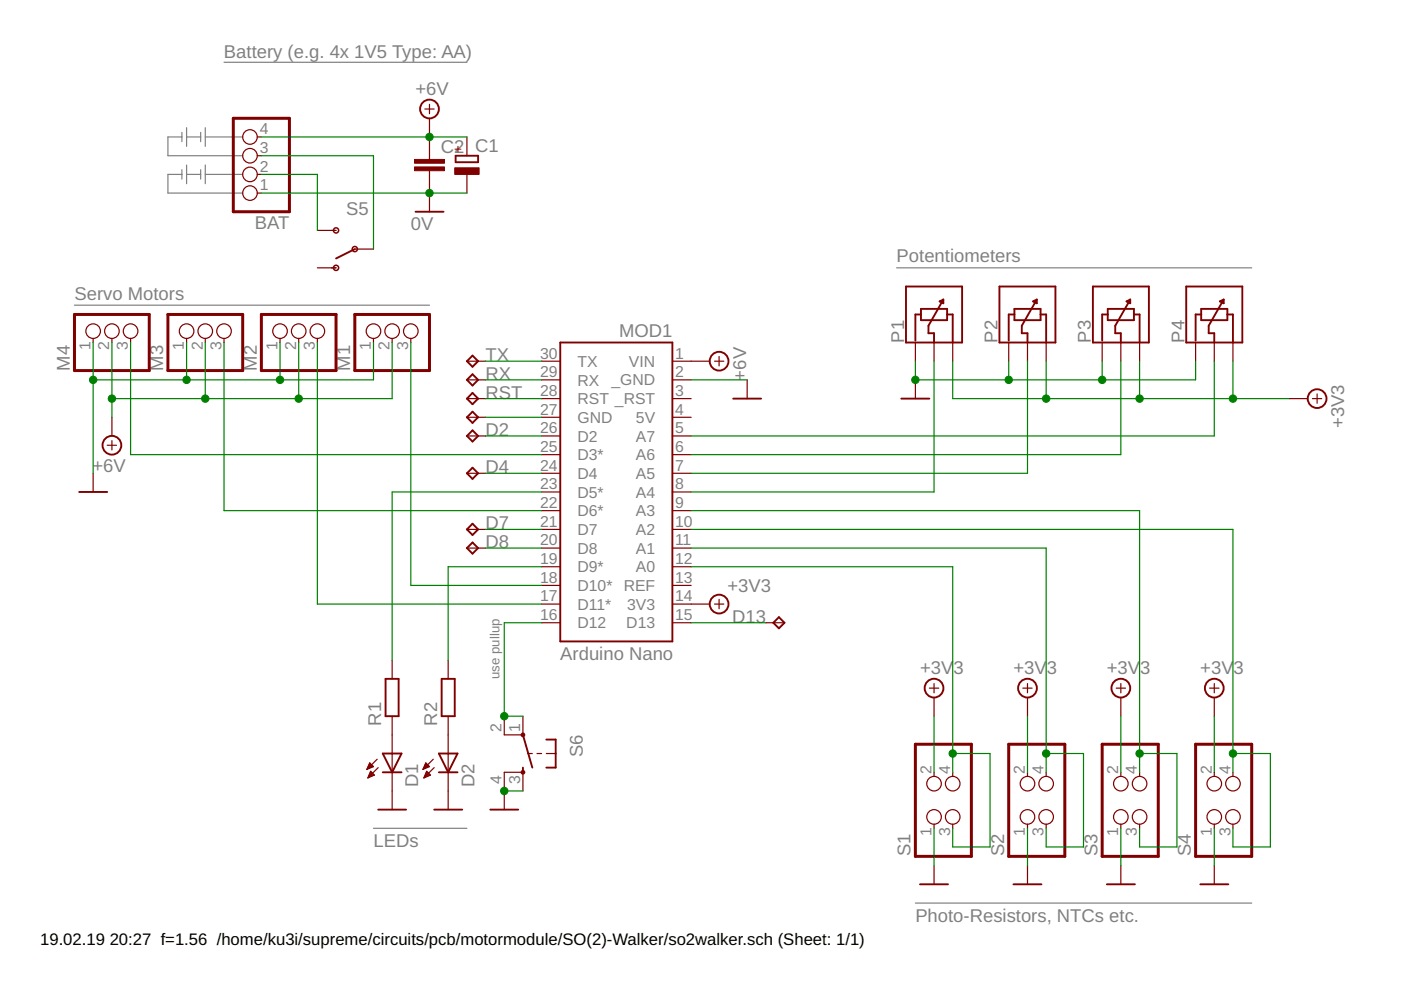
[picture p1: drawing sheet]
<svg xmlns="http://www.w3.org/2000/svg" width="297mm" height="210mm" viewBox="0 0 297 210" stroke-linecap="round" stroke-linejoin="round" font-family="sans-serif">
<g fill="none" stroke="#808080" stroke-width=".25">
<path d="M47.5 13.2h51.5M38.6 28.1v1.9M38.6 36v2M38.6 29h-3v4h15.9M38.6 37h-3v3.9h15.9M39.6 27.1v3.9M39.6 35v3.9M39.6 29h2.9M39.6 37h2.9M42.5 28.1v1.9M42.5 36v2M43.5 27.1v3.9"/>
<path d="M43.5 35v3.9M43.5 29h8M43.5 37h8M190.1 56.8h75.3M15.8 64.7h75.3M79.2 175.6h19.8M194.1 191.5h71.3"/>
</g>
<g fill="none" stroke="#800000" stroke-width=".25">
<path d="M54.5 37h.9M54.5 33h.9M54.5 29h.9M90.1 23.1h2M91.1 22.1v2M91.1 25.1v8.7M91.1 36.2v8.7M99 29v4M99 37v3.9M54.5 40.9h.9M67.3 56.8h3.9M67.3 48.9h3.9"/>
<path d="M75.2 52.8h4M19.7 71.8v.8M23.7 71.8v.8M27.7 71.8v.8M39.6 71.8v.8M43.5 71.8v.8M47.5 71.8v.8M59.4 71.8v.8M63.3 71.8v.8M67.3 71.8v.8M79.2 71.8v.8M83.1 71.8v.8"/>
<path d="M87.1 71.8v.8M99 76.6h4M114.8 76.6h4M142.6 76.6h7.9M151.5 76.6h2M152.5 75.6v2M194.1 72.6v4M198 72.6v4M202 72.6v4M213.9 72.6v4M217.8 72.6v4M221.8 72.6v4"/>
<path d="M233.7 72.6v4M237.6 72.6v4M241.6 72.6v4M253.5 72.6v4M257.5 72.6v4M261.4 72.6v4M22.7 94.4h2M23.7 88.5v3.9M23.7 93.4v2M99 80.5h4M99 84.5h4M99 88.5h4"/>
<path d="M99 92.4h4M114.8 80.5h4M114.8 84.5h4M114.8 88.5h4M114.8 92.4h4M114.8 96.4h4M142.6 80.5h3.9M142.6 84.5h3.9M142.6 88.5h3.9M142.6 92.4h3.9M142.6 96.4h3.9M158.4 80.5v4"/>
<path d="M194.1 80.5v4M273.3 84.5h4M278.3 84.5h1.9M279.3 83.5v2M19.7 100.4v3.9M99 100.4h4M99 112.2h4M99 116.2h4M114.8 100.4h4M114.8 104.3h4M114.8 108.3h4M114.8 112.2h4"/>
<path d="M114.8 116.2h4M142.6 100.4h3.9M142.6 104.3h3.9M142.6 108.3h3.9M142.6 112.2h3.9M142.6 116.2h3.9M83.1 140v3.9M95 140v3.9M114.8 120.2h4M114.8 124.1h4M114.8 128.1h4M114.8 132h4"/>
<path d="M142.6 120.2h3.9M142.6 124.1h3.9M142.6 128.1h7.9M142.6 132h3.9M151.5 128.1h2M152.5 127.1v2M162.4 132h3.9M83.1 151.8v19.9M95 151.8v19.9M106.9 151.8v4h4v-4M111.9 159.8h1M113.9 159.8h.9"/>
<path d="M115.8 159.8h2M197 145.9h2M198 144.9v2M198 147.9v3.9M216.9 145.9h1.9M217.8 144.9v2M217.8 147.9v3.9M236.7 145.9h1.9M237.6 144.9v2M237.6 147.9v3.9M256.5 145.9h1.9M257.5 144.9v2"/>
<path d="M257.5 147.9v3.9M77.8 163.1h.1M77.9 162.9h.4M78 162.7h.8M78.1 162.5h1M78.1 164.8h.3M78.1 164.5h.7M78.2 162.3h.7M78.2 164.4h1.1M78.3 162.1h.4M78.3 164.1h.9M78.3 161.9h.2"/>
<path d="M78.4 161.8l.8 .7-1.4 .6zM78.4 163.9h.6M78.5 163.7h.3M78.6 163.5l.8 .8-1.4 .6zM80 161l-2.2 2.1M80.2 162.8l-2.2 2.1M89.7 163.1h.1M89.8 162.9h.4M89.9 162.7h.8M89.9 164.8h.4M90 162.5h1M90 162.3h.8"/>
<path d="M90 164.5h.7M90.1 162.1h.5M90.1 164.4h1.1M90.2 161.9h.2M90.2 164.1h.9M90.3 161.8l.8 .7-1.4 .6zM90.3 163.9h.6M90.4 163.7h.3M90.5 163.5l.8 .8-1.4 .6zM91.9 161l-2.2 2.1M92.1 162.8l-2.2 2.1M110.9 167.7v-4h-4v8"/>
<path d="M198 163.7v.9M198 174.8v.8M202 163.7v.9M202 174.8v.8M217.8 163.7v.9M217.8 174.8v.8M221.8 163.7v.9M221.8 174.8v.8M237.6 163.7v.9M237.6 174.8v.8M241.6 163.7v.9M241.6 174.8v.8"/>
<path d="M257.5 163.7v.9M257.5 174.8v.8M261.4 163.7v.9M261.4 174.8v.8M198 183.5v4M217.8 183.5v4M237.6 183.5v4M257.5 183.5v4"/>
<circle cx="53" cy="29" r="1.55"/>
<circle cx="53" cy="37" r="1.55"/>
<circle cx="53" cy="33" r="1.55"/>
<circle cx="53" cy="40.9" r="1.55"/>
<circle cx="19.7" cy="70.2" r="1.55"/>
<circle cx="23.7" cy="70.2" r="1.55"/>
<circle cx="27.7" cy="70.2" r="1.55"/>
<circle cx="39.6" cy="70.2" r="1.55"/>
<circle cx="43.5" cy="70.2" r="1.55"/>
<circle cx="47.5" cy="70.2" r="1.55"/>
<circle cx="59.4" cy="70.2" r="1.55"/>
<circle cx="63.3" cy="70.2" r="1.55"/>
<circle cx="67.3" cy="70.2" r="1.55"/>
<circle cx="79.2" cy="70.2" r="1.55"/>
<circle cx="83.1" cy="70.2" r="1.55"/>
<circle cx="87.1" cy="70.2" r="1.55"/>
<circle cx="198" cy="166.2" r="1.55"/>
<circle cx="198" cy="173.2" r="1.55"/>
<circle cx="202" cy="166.2" r="1.55"/>
<circle cx="202" cy="173.2" r="1.55"/>
<circle cx="217.8" cy="166.2" r="1.55"/>
<circle cx="217.8" cy="173.2" r="1.55"/>
<circle cx="221.8" cy="166.2" r="1.55"/>
<circle cx="221.8" cy="173.2" r="1.55"/>
<circle cx="237.6" cy="166.2" r="1.55"/>
<circle cx="237.6" cy="173.2" r="1.55"/>
<circle cx="241.6" cy="166.2" r="1.55"/>
<circle cx="241.6" cy="173.2" r="1.55"/>
<circle cx="257.4" cy="166.2" r="1.55"/>
<circle cx="257.4" cy="173.2" r="1.55"/>
<circle cx="261.4" cy="166.2" r="1.55"/>
<circle cx="261.4" cy="173.2" r="1.55"/>
</g>
<g fill="none" stroke="#800000" stroke-width=".4">
<path d="M96.6 33h4.8v1.4h-4.8zM75.2 52.8l-4 2M88.1 44.9h5.9M100.2 75.4l1.2 1.2-1.2 1.2-1.2-1.2zM100.2 79.4l1.2 1.1-1.2 1.2-1.2-1.2zM118.8 72.6h23.8v63.4h-23.8zM192.1 60.7h11.9v11.9h-11.9zM195.3 65.5h5.5v2.4h-5.5zM195.3 66.7h-1.2v5.5M199.2 63.9l.8-.4v.8zM200 63.5l-3.2 5.6v1.6h1.2v1.9M200.8 66.7h1.2v5.9"/>
<path d="M211.9 60.7h11.9v11.9h-11.9zM215.1 65.5h5.5v2.4h-5.5zM215.1 66.7h-1.2v5.5M219 63.9l.8-.4v.8zM219.8 63.5l-3.2 5.6v1.6h1.2v1.9M220.6 66.7h1.2v5.9M231.7 60.7h11.9v11.9h-11.9zM234.9 65.5h5.5v2.4h-5.5zM234.9 66.7h-1.2v5.5M238.8 63.9l.8-.4v.8zM239.6 63.5l-3.1 5.6v1.6h1.1v1.9M240.4 66.7h1.2v5.9"/>
<path d="M251.5 60.7h11.9v11.9h-11.9zM254.7 65.5h5.5v2.4h-5.5zM254.7 66.7h-1.2v5.5M258.6 63.9l.8-.4v.8zM259.4 63.5l-3.1 5.6v1.6h1.2v1.9M260.2 66.7h1.2v5.9M100.2 83.3l1.2 1.2-1.2 1.2-1.2-1.2zM100.2 91.2l1.2 1.2-1.2 1.2-1.2-1.2zM100.2 99.2l1.2 1.2-1.2 1.1-1.2-1.1zM100.2 87.3l1.2 1.2-1.2 1.2-1.2-1.2zM155.4 84.5h6M191.1 84.5h5.9"/>
<path d="M16.8 104.3h5.9M100.2 111l1.2 1.2-1.2 1.2-1.2-1.2zM100.2 115l1.2 1.2-1.2 1.2-1.2-1.2zM165.1 130.9l1.2 1.1-1.2 1.2-1.1-1.2zM81.2 159.8h3.9l-2 3.9zM81.7 143.9h2.8v7.9h-2.8zM93 159.8h4l-2 3.9zM93.6 143.9h2.8v7.9h-2.8zM110.9 155.8l2 7M115.8 156.8h2v6h-2M80.2 171.7h5.9M81.2 163.7h3.9"/>
<path d="M92.1 171.7h5.9M93 163.7h4M103.9 171.7h6M110.9 162.8v.9M195.1 187.5h5.9M214.9 187.5h5.9M234.7 187.5h5.9M254.5 187.5h5.9"/>
<circle cx="91.1" cy="23.1" r="1.99"/>
<circle cx="152.5" cy="76.6" r="1.99"/>
<circle cx="23.7" cy="94.4" r="1.99"/>
<circle cx="279.3" cy="84.5" r="1.99"/>
<circle cx="152.5" cy="128.1" r="1.99"/>
<circle cx="198" cy="145.9" r="1.99"/>
<circle cx="217.8" cy="145.9" r="1.99"/>
<circle cx="237.6" cy="145.9" r="1.99"/>
<circle cx="257.4" cy="145.9" r="1.99"/>
</g>
<g fill="#800000" stroke="#800000" stroke-width=".21">
<path d="M96.4 35.6h5.2v1.4h-5.2z"/>
<path d="M87.9 35.4h6.3v.8h-6.3z"/>
<path d="M87.9 33.8h6.3v.8h-6.3z"/>
</g>
<g fill="none" stroke="#800000" stroke-width=".63">
<path d="M49.5 25.1h11.9v19.8h-11.9zM15.8 66.7h15.8v11.9h-15.8zM35.6 66.7h15.9v11.9h-15.9zM55.4 66.7h15.8v11.9h-15.8zM75.2 66.7h15.9v11.9h-15.9zM194.1 157.8h11.9v23.8h-11.9zM213.9 157.8h11.9v23.8h-11.9zM233.7 157.8h11.9v23.8h-11.9zM253.5 157.8h11.9v23.8h-11.9z"/>
<circle cx="110.9" cy="155.8" r=".19"/>
<circle cx="110.9" cy="163.7" r=".19"/>
</g>
<path d="M70.3 48.9h.9" fill="none" stroke="#800000" stroke-width=".21"/>
<g fill="none" stroke="#800000" stroke-width=".32">
<circle cx="71.2" cy="48.9" r=".55"/>
<circle cx="71.2" cy="56.8" r=".55"/>
<circle cx="75.2" cy="52.8" r=".55"/>
</g>
<g fill="none" stroke="#008000" stroke-width=".25">
<path d="M55.4 37h11.9v11.9M55.4 29h43.6M55.4 33h23.8v19.8M55.4 40.9h43.6M19.7 72.6v27.8M23.7 72.6v15.9M27.7 72.6v23.8h87.1M39.6 72.6v7.9M43.5 72.6v11.9M47.5 72.6v35.7h67.3M59.4 72.6v7.9M63.3 72.6v11.9"/>
<path d="M67.3 72.6v55.5h47.5M79.2 72.6v7.9h-59.5M83.1 72.6v11.9h-59.4M87.1 72.6v51.5h27.7M103 76.6h11.8M194.1 76.6v3.9h59.4v-3.9M198 76.6v27.7h-51.5M202 76.6v7.9h71.3M213.9 76.6v3.9M217.8 76.6v23.8h-71.3M221.8 76.6v7.9M233.7 76.6v3.9"/>
<path d="M237.6 76.6v19.8h-91.1M241.6 76.6v7.9M257.5 76.6v15.8h-111M261.4 76.6v7.9M103 84.5h11.8M103 80.5h11.8M103 92.4h11.8M103 88.5h11.8M146.5 80.5h11.9M103 100.4h11.8M103 112.2h11.8M103 116.2h11.8"/>
<path d="M114.8 104.3h-31.7v35.7M146.5 108.3h95.1v55.4M146.5 116.2h75.3v47.5M146.5 112.2h114.9v51.5M114.8 120.2h-19.8v19.8M114.8 132h-7.9v19.8h4M146.5 120.2h55.5v43.5M146.5 132h15.9M198 151.8v11.9M202 159.8h7.9v19.8h-7.9v-4M217.8 151.8v11.9M221.8 159.8h7.9v19.8h-7.9v-4"/>
<path d="M237.6 151.8v11.9M241.6 159.8h7.9v19.8h-7.9v-4M257.5 151.8v11.9M261.4 159.8h7.9v19.8h-7.9v-4M106.9 167.7h4M198 175.6v7.9M217.8 175.6v7.9M237.6 175.6v7.9M257.5 175.6v7.9"/>
</g>
<g fill="#008000" stroke="#008000" stroke-width=".21">
<circle cx="23.7" cy="84.5" r=".78"/>
<circle cx="43.5" cy="84.5" r=".78"/>
<circle cx="63.3" cy="84.5" r=".78"/>
<circle cx="91.1" cy="29" r=".78"/>
<circle cx="241.6" cy="84.5" r=".78"/>
<circle cx="221.8" cy="84.5" r=".78"/>
<circle cx="261.4" cy="84.5" r=".78"/>
<circle cx="19.7" cy="80.5" r=".78"/>
<circle cx="39.6" cy="80.5" r=".78"/>
<circle cx="59.4" cy="80.5" r=".78"/>
<circle cx="91.1" cy="40.9" r=".78"/>
<circle cx="194.1" cy="80.5" r=".78"/>
<circle cx="213.9" cy="80.5" r=".78"/>
<circle cx="233.7" cy="80.5" r=".78"/>
<circle cx="106.9" cy="167.7" r=".78"/>
<circle cx="261.4" cy="159.8" r=".78"/>
<circle cx="106.9" cy="151.8" r=".78"/>
<circle cx="241.6" cy="159.8" r=".78"/>
<circle cx="221.8" cy="159.8" r=".78"/>
<circle cx="202" cy="159.8" r=".78"/>
</g>
<g font-size="3.9" fill="#808080">
<text x="47.5" y="12.2">Battery (e.g. 4x 1V5 Type: AA)</text>
<text x="88.1" y="20.1">+6V</text>
<text x="93.4" y="32.4">C2</text>
<text x="100.8" y="32.3">C1</text>
<text x="73.4" y="45.7">S5</text>
<text x="54" y="48.7">BAT</text>
<text x="87.1" y="48.9">0V</text>
<text x="190.1" y="55.6">Potentiometers</text>
<text x="15.8" y="63.5">Servo Motors</text>
<text x="131.3" y="71.4">MOD1</text>
<text x="103" y="76.6">TX</text>
<text x="191.7" y="72.6" transform="rotate(-90 191.7 72.6)">P1</text>
<text x="211.5" y="72.6" transform="rotate(-90 211.5 72.6)">P2</text>
<text x="231.3" y="72.6" transform="rotate(-90 231.3 72.6)">P3</text>
<text x="251.1" y="72.6" transform="rotate(-90 251.1 72.6)">P4</text>
<text x="14.8" y="78.6" transform="rotate(-90 14.8 78.6)">M4</text>
<text x="34.6" y="78.6" transform="rotate(-90 34.6 78.6)">M3</text>
<text x="54.4" y="78.6" transform="rotate(-90 54.4 78.6)">M2</text>
<text x="74.2" y="78.6" transform="rotate(-90 74.2 78.6)">M1</text>
<text x="103" y="80.5">RX</text>
<text x="158.2" y="80.7" transform="rotate(-90 158.2 80.7)">+6V</text>
<text x="103" y="84.5">RST</text>
<text x="103" y="92.4">D2</text>
<text x="285" y="90.8" transform="rotate(-90 285 90.8)">+3V3</text>
<text x="19.6" y="100.2">+6V</text>
<text x="103" y="100.4">D4</text>
<text x="103" y="112.2">D7</text>
<text x="103" y="116.2">D8</text>
<text x="154.3" y="125.5">+3V3</text>
<text x="155.2" y="132">D13</text>
<text x="118.8" y="140">Arduino Nano</text>
<text x="195.1" y="142.9">+3V</text>
<text x="202.1" y="142.9">3</text>
<text x="214.9" y="142.9">+3V</text>
<text x="221.9" y="142.9">3</text>
<text x="234.7" y="142.9">+3V</text>
<text x="241.8" y="142.9">3</text>
<text x="254.5" y="142.9">+3V</text>
<text x="261.6" y="142.9">3</text>
<text x="80.8" y="153.8" transform="rotate(-90 80.8 153.8)">R1</text>
<text x="92.7" y="153.8" transform="rotate(-90 92.7 153.8)">R2</text>
<text x="123.6" y="160.6" transform="rotate(-90 123.6 160.6)">S6</text>
<text x="88.7" y="166.9" transform="rotate(-90 88.7 166.9)">D1</text>
<text x="100.6" y="166.9" transform="rotate(-90 100.6 166.9)">D2</text>
<text x="79.2" y="179.6">LEDs</text>
<text x="193.1" y="181.6" transform="rotate(-90 193.1 181.6)">S1</text>
<text x="212.9" y="181.6" transform="rotate(-90 212.9 181.6)">S2</text>
<text x="232.7" y="181.6" transform="rotate(-90 232.7 181.6)">S3</text>
<text x="252.5" y="181.6" transform="rotate(-90 252.5 181.6)">S4</text>
<text x="194.1" y="195.4">Photo-Resistors, NTCs etc.</text>
</g>
<g font-size="3.5">
<text x="8.5" y="200.4">19.02.19</text>
<text x="23.3" y="200.4">20:27 f=1.56 /home/ku3i/supreme/circuits/pcb/motormodule/SO(2)-Walker/so2walker.sch (Sheet: 1/1)</text>
</g>
<g font-size="3.3" fill="#808080">
<text x="55.1" y="28.5">4</text>
<text x="55.1" y="32.5">3</text>
<text x="55.1" y="40.4">1</text>
<text x="55.1" y="36.4">2</text>
<text x="19.2" y="74.2" transform="rotate(-90 19.2 74.2)">1</text>
<text x="23.2" y="74.2" transform="rotate(-90 23.2 74.2)">2</text>
<text x="27.1" y="74.2" transform="rotate(-90 27.1 74.2)">3</text>
<text x="39" y="74.2" transform="rotate(-90 39 74.2)">1</text>
<text x="43" y="74.2" transform="rotate(-90 43 74.2)">2</text>
<text x="46.9" y="74.2" transform="rotate(-90 46.9 74.2)">3</text>
<text x="58.8" y="74.2" transform="rotate(-90 58.8 74.2)">1</text>
<text x="62.8" y="74.2" transform="rotate(-90 62.8 74.2)">2</text>
<text x="66.7" y="74.2" transform="rotate(-90 66.7 74.2)">3</text>
<text x="78.6" y="74.2" transform="rotate(-90 78.6 74.2)">1</text>
<text x="82.6" y="74.2" transform="rotate(-90 82.6 74.2)">2</text>
<text x="86.5" y="74.2" transform="rotate(-90 86.5 74.2)">3</text>
<text x="114.5" y="76">30</text>
<text x="122.4" y="77.8">TX</text>
<text x="133.4" y="77.8">VIN</text>
<text x="143.1" y="76">1</text>
<text x="114.5" y="80">29</text>
<text x="114.5" y="84">28</text>
<text x="122.4" y="81.7">RX</text>
<text x="129.6" y="81.7">_GND</text>
<text x="143.1" y="84">3</text>
<text x="143.1" y="80">2</text>
<text x="114.5" y="87.9">27</text>
<text x="122.4" y="85.7">RST _RST</text>
<text x="122.4" y="89.7">GND</text>
<text x="134.8" y="89.7">5V</text>
<text x="143.1" y="87.9">4</text>
<text x="114.5" y="91.9">26</text>
<text x="114.5" y="95.8">25</text>
<text x="122.4" y="93.6">D2</text>
<text x="134.8" y="93.6">A7</text>
<text x="143.1" y="95.8">6</text>
<text x="143.1" y="91.9">5</text>
<text x="114.5" y="99.8">24</text>
<text x="122.4" y="97.6">D3*</text>
<text x="122.4" y="101.5">D4</text>
<text x="134.8" y="101.5">A5</text>
<text x="134.8" y="97.6">A6</text>
<text x="143.1" y="99.8">7</text>
<text x="114.5" y="103.8">23</text>
<text x="114.5" y="107.7">22</text>
<text x="122.4" y="105.5">D5*</text>
<text x="134.8" y="105.5">A4</text>
<text x="143.1" y="107.7">9</text>
<text x="143.1" y="103.8">8</text>
<text x="114.5" y="111.7">21</text>
<text x="122.4" y="109.5">D6*</text>
<text x="122.4" y="113.4">D7</text>
<text x="134.8" y="113.4">A2</text>
<text x="134.8" y="109.5">A3</text>
<text x="143.1" y="111.7">10</text>
<text x="114.5" y="115.6">20</text>
<text x="114.5" y="119.6">19</text>
<text x="122.4" y="117.4">D8</text>
<text x="134.8" y="117.4">A1</text>
<text x="143.1" y="119.6">12</text>
<text x="143.1" y="115.6">11</text>
<text x="114.5" y="123.6">18</text>
<text x="122.4" y="121.3">D9*</text>
<text x="122.4" y="125.3">D10*</text>
<text x="132.2" y="125.3">REF</text>
<text x="134.8" y="121.3">A0</text>
<text x="143.1" y="123.6">13</text>
<text x="114.5" y="127.5">17</text>
<text x="114.5" y="131.5">16</text>
<text x="122.4" y="129.3">D11*</text>
<text x="133" y="129.3">3V3</text>
<text x="143.1" y="131.5">15</text>
<text x="143.1" y="127.5">14</text>
<text x="122.4" y="133.2">D12</text>
<text x="132.8" y="133.2">D13</text>
<text x="106.4" y="155.3" transform="rotate(-90 106.4 155.3)">2</text>
<text x="110.3" y="155.3" transform="rotate(-90 110.3 155.3)">1</text>
<text x="106.4" y="166.2" transform="rotate(-90 106.4 166.2)">4</text>
<text x="110.3" y="166.2" transform="rotate(-90 110.3 166.2)">3</text>
<text x="197.5" y="164.1" transform="rotate(-90 197.5 164.1)">2</text>
<text x="201.4" y="164.1" transform="rotate(-90 201.4 164.1)">4</text>
<text x="217.3" y="164.1" transform="rotate(-90 217.3 164.1)">2</text>
<text x="221.2" y="164.1" transform="rotate(-90 221.2 164.1)">4</text>
<text x="237.1" y="164.1" transform="rotate(-90 237.1 164.1)">2</text>
<text x="241.1" y="164.1" transform="rotate(-90 241.1 164.1)">4</text>
<text x="256.9" y="164.1" transform="rotate(-90 256.9 164.1)">2</text>
<text x="260.9" y="164.1" transform="rotate(-90 260.9 164.1)">4</text>
<text x="197.5" y="177.2" transform="rotate(-90 197.5 177.2)">1</text>
<text x="201.4" y="177.2" transform="rotate(-90 201.4 177.2)">3</text>
<text x="217.3" y="177.2" transform="rotate(-90 217.3 177.2)">1</text>
<text x="221.2" y="177.2" transform="rotate(-90 221.2 177.2)">3</text>
<text x="237.1" y="177.2" transform="rotate(-90 237.1 177.2)">1</text>
<text x="241.1" y="177.2" transform="rotate(-90 241.1 177.2)">3</text>
<text x="256.9" y="177.2" transform="rotate(-90 256.9 177.2)">1</text>
<text x="260.9" y="177.2" transform="rotate(-90 260.9 177.2)">3</text>
</g>
<text font-size="2.8" fill="#800000" x="98.1" y="32.4" transform="rotate(-90 98.1 32.4)">+</text>
<text font-size="2.8" fill="#808080" x="105.9" y="143.9" transform="rotate(-90 105.9 143.9)">use pullup</text>
</svg>
